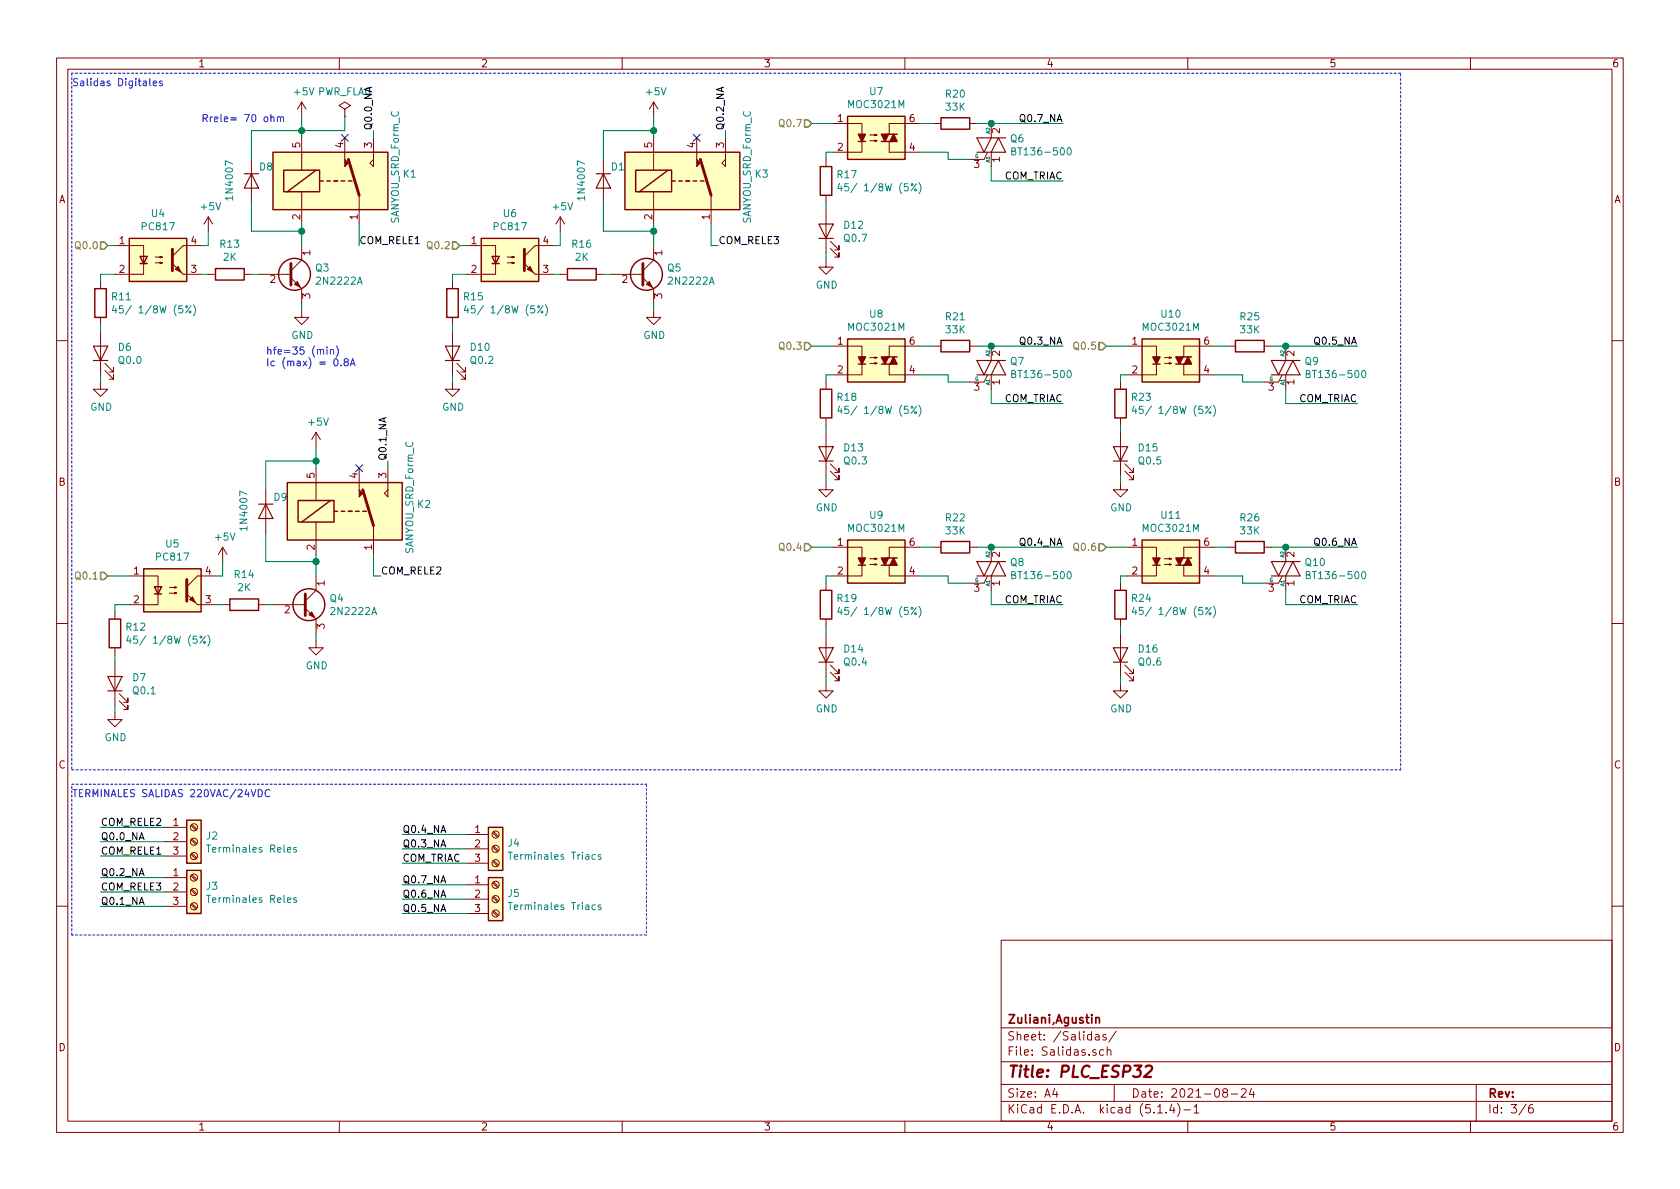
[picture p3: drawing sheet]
<svg xmlns="http://www.w3.org/2000/svg" width="297mm" height="210mm" viewBox="0 0 297 210" stroke-linecap="round" stroke-linejoin="round" font-family="sans-serif">
<g fill="none" stroke="#840000" stroke-width=".18">
<path d="M10 10.3h277v189.9h-277zM12 12.2h273v186.1h-273zM53.3 18l-.7 1.3M53.3 18v2.6M53.3 18l.8 1.3M60 10.3v1.9M61 19.3l1-.6-1-.7-1.1 .7 1.1 .6v1.3M110 10.3v1.9M115.6 18l-.8 1.3M115.6 18v2.6M115.6 18l.7 1.3M160 10.3v1.9"/>
<path d="M210 10.3v1.9M260 10.3v1.9M36.8 38.3l-.7 1.3M36.8 38.3v2.6M36.8 38.3l.8 1.3M44.4 28.2v7.6M53.3 24.4v5.7M53.3 33.9v5.7M61 20.6h.1M61 24.4v3.8M63.5 34.5v5.1M66 28.2v1.3l-.6-.7z"/>
<path d="M66 24.4v3.8M99.1 38.3l-.8 1.3M99.1 38.3v2.6M99.1 38.3l.7 1.3M106.7 28.2v7.6M115.6 24.4v5.7M115.6 33.9v5.7M123.2 24.4v3.8M125.7 34.5v5.1M128.3 28.2v1.3l-.7-.7zM128.3 24.4v3.8M146 28.2v1.3"/>
<path d="M146 34.5v1.3M146 37.1v7.6M147.3 21.8h5.1v1.9M152.4 25v1.9h-5.1M153.8 24.9h1.3l-.4 .1v-.2l.4 .1M153.8 23.9h1.3l-.4 .1v-.3l.4 .2M157.2 25v1.9h5.4M162.6 21.8h-5.4v1.9M165.1 21.8h1.3M171.4 21.8h1.3M174.6 26.9l-.6 1.3h-2.6M175.3 21.8v2.6"/>
<path d="M175.3 26.9v2.6M17.8 49.8v1.2M17.8 56.1v1.3M17.8 58.7v7.6M20.3 43.4h5.1v5.1h-5.1M27.4 46.5h1.3l-.4 .1v-.3l.4 .2M27.4 45.5h1.3l-.4 .1v-.3l.4 .2M32.4 48.5h3.2M35.6 43.4h-3.2l-1.9 1.9M36.8 48.5h1.3M43.2 48.5h1.2M45.7 48.5h5.7"/>
<path d="M51.4 49.1l1.9 1.9v2.6M53.3 54.9v1.2h1.3l-1.3 1.3-1.2-1.3h1.2M53.3 43.4v2.6l-1.9 1.9M80 49.8v1.2M80 56.1v1.3M80 58.7v7.6M82.5 43.4h5.1v5.1h-5.1M89.7 46.5h1.2l-.3 .1v-.3l.3 .2M89.7 45.5h1.2l-.3 .1v-.3l.3 .2M94.6 48.5h3.2M97.8 43.4h-3.2l-1.9 1.9M99.1 48.5h1.2"/>
<path d="M105.4 48.5h1.3M107.9 48.5h5.8M113.7 49.1l1.9 1.9v2.6M115.6 54.9v1.2h1.2l-1.2 1.3-1.3-1.3h1.3M115.6 43.4v2.6l-1.9 1.9M146 46v1.2h1.3l-1.3 1.3-1.2-1.3h1.2M146.8 43.9l1.5 1.6v-.8v.8h-.7M146.8 42.7l1.5 1.5v-.8v.8h-.7M10 60.2h2M17.8 67.6v1.2h1.2l-1.2 1.3-1.3-1.3h1.3M18.5 65.5l1.6 1.6v-.8v.8h-.8M18.5 64.3l1.6 1.5v-.8v.8h-.8"/>
<path d="M55.9 76.4l-.8 1.3M55.9 76.4v2.6M55.9 76.4l.7 1.3M80 67.6v1.2h1.3l-1.3 1.3-1.3-1.3h1.3M80.8 65.5l1.5 1.6v-.8v.8h-.8M80.8 64.3l1.5 1.5v-.8v.8h-.8M146 67.6v1.2M146 73.9v1.3M146 76.4v7.7M147.3 61.2h5.1v1.9M152.4 64.4v1.9h-5.1M153.8 64.3h1.3l-.4 .1v-.3l.4 .2"/>
<path d="M153.8 63.2h1.3l-.4 .2v-.3l.4 .1M157.2 64.4v1.9h5.4M162.6 61.2h-5.4v1.9M165.1 61.2h1.3M171.4 61.2h1.3M174.6 66.3l-.6 1.3h-2.6M175.3 61.2v2.5M175.3 66.3v2.5M198.1 67.6v1.2M198.1 73.9v1.3M198.1 76.4v7.7M199.4 61.2h5.1v1.9"/>
<path d="M204.5 64.4v1.9h-5.1M205.9 64.3h1.2l-.3 .1v-.3l.3 .2M205.9 63.2h1.2l-.3 .2v-.3l.3 .1M209.3 64.4v1.9h5.3M214.6 61.2h-5.3v1.9M217.2 61.2h1.2M223.5 61.2h1.3M226.7 66.3l-.6 1.3h-2.6M227.3 61.2v2.5M227.3 66.3v2.5M285 60.2h2M39.4 96.8l-.8 1.2"/>
<path d="M39.4 96.8v2.5M39.4 96.8l.7 1.2M47 86.6v7.6M55.9 82.8v5.7M55.9 92.3v5.7M63.5 82.8v3.8M66 93v5M68.6 86.6v1.3l-.7-.7zM68.6 82.8v3.8M146 85.3v1.3h1.3l-1.3 1.3-1.2-1.3h1.2M146.8 83.3l1.5 1.5v-.7v.7h-.7M146.8 82l1.5 1.6v-.8v.8h-.7"/>
<path d="M147.3 96.8h5.1v1.9M152.4 99.9v1.9h-5.1M153.8 99.8h1.3l-.4 .1v-.2l.4 .1M153.8 98.8h1.3l-.4 .1v-.2l.4 .1M157.2 99.9v1.9h5.4M162.6 96.8h-5.4v1.9M165.1 96.8h1.3M171.4 96.8h1.3M175.3 96.8v2.5M198.1 85.3v1.3h1.3l-1.3 1.3-1.3-1.3h1.3M198.9 83.3l1.5 1.5v-.7v.7h-.8M198.9 82l1.5 1.6v-.8v.8h-.8"/>
<path d="M199.4 96.8h5.1v1.9M204.5 99.9v1.9h-5.1M205.9 99.8h1.2l-.3 .1v-.2l.3 .1M205.9 98.8h1.2l-.3 .1v-.2l.3 .1M209.3 99.9v1.9h5.3M214.6 96.8h-5.3v1.9M217.2 96.8h1.2M223.5 96.8h1.3M227.3 96.8v2.5M10 110.3h2M20.3 108.2v1.3M20.3 114.5v1.3"/>
<path d="M20.3 117.1v7.6M22.9 101.8h5v5.1h-5M30 104.9h1.2l-.3 .1v-.2l.3 .1M30 103.9h1.2l-.3 .1v-.2l.3 .1M34.9 106.9h3.2M38.1 101.8h-3.2l-1.9 2M39.4 106.9h1.2M45.7 106.9h1.3M48.3 106.9h5.7M54 107.6l1.9 1.9v2.5M55.9 113.3v1.2h1.2l-1.2 1.3-1.3-1.3h1.3M55.9 101.8v2.6l-1.9 1.9"/>
<path d="M146 103.1v1.3M146 109.5v1.2M146 112v7.6M146.8 118.9l1.5 1.5v-.8v.8h-.7M146.8 117.6l1.5 1.5v-.7v.7h-.7M174.6 101.8l-.6 1.3h-2.6M175.3 101.8v2.6M198.1 103.1v1.3M198.1 109.5v1.2M198.1 112v7.6M198.9 118.9l1.5 1.5v-.8v.8h-.8M198.9 117.6l1.5 1.5v-.7v.7h-.8"/>
<path d="M226.7 101.8l-.6 1.3h-2.6M227.3 101.8v2.6M285 110.3h2M20.3 126v1.2h1.3l-1.3 1.3-1.3-1.3h1.3M21.1 123.9l1.5 1.6v-.8v.8h-.8M21.1 122.7l1.5 1.5v-.8v.8h-.8M146 120.9v1.3h1.3l-1.3 1.2-1.2-1.2h1.2M198.1 120.9v1.3h1.3l-1.3 1.2-1.3-1.2h1.3M29.2 146.3h3.8M29.2 148.8h3.8M29.2 151.4h3.8M29.2 155.2h3.8"/>
<path d="M29.2 157.7h3.8M33.8 151l.8 .9M33.8 148.5l.8 .8M33.8 146l.8 .8M33.8 159.9l.8 .9M33.8 157.4l.8 .8M33.8 154.9l.8 .8M33.9 150.9l.9 .8M33.9 148.3l.9 .9M33.9 145.8l.9 .8M33.9 159.8l.9 .8M33.9 157.2l.9 .9"/>
<path d="M33.9 154.7l.9 .8M82.5 147.6h3.9M82.5 150.1h3.9M82.5 152.6h3.9M82.5 156.5h3.9M82.5 159h3.9M87.1 152.3l.9 .9M87.1 149.8l.9 .8M87.1 147.2l.9 .9M87.1 158.7l.9 .8M87.1 156.1l.9 .9M87.3 152.1l.8 .9"/>
<path d="M87.3 149.6l.8 .8M87.3 147.1l.8 .8M87.3 158.5l.8 .8M87.3 156l.8 .8M10 160.2h2M29.2 160.3h3.8M82.5 161.5h3.9M87.1 161.2l.9 .8M87.3 161l.8 .9M177 166.3h108v32h-108zM285 160.2h2M60 198.3v1.9"/>
<path d="M110 198.3v1.9M160 198.3v1.9M177 194.8h108M177 191.8h108M177 187.8h108M177 181.8h108M186.5 192.5l-.4 1h1M186.8 193v1M193.7 183h.6v.9M193.8 185.7a.37 .37 0 0 0-.6 .1l.1 .2 .5 .2v.1l-.2 .3-.4-.1M194.3 183.3l-.5 .1a.29 .29 0 0 0-.2 .2 .29 .29 0 0 0 .2 .3l.5-.1M195.1 185.7l-.4-.1-.3 .3 .1 .6 .2 .1 .4-.1"/>
<path d="M195.6 183a.37 .37 0 0 0-.6 .1v.3l.6 .1v.1l-.2 .3-.4-.1M195.8 185.7a.37 .37 0 0 1 .6 .1v.8M195.8 185.1v1.5M197 191.8v3M197.3 182.3l-1.2 2M204.7 196.8h.8M206.2 196.7v.1M207.2 195.2l-.4 1.1h.9M207.5 195.8v1M208.2 195.1a1.71 1.71 0 0 1 0 2.3M209.3 196.3h1.2M210 198.3v1.9"/>
<path d="M211.1 195.8l.4-.5v1.5M211.1 196.8h.9M216.5 193.2l-.3-.3 .1-.2a.48 .48 0 0 1 .6-.1l.1 .2-.1 .3-.6 .1a.48 .48 0 0 0 0 .7l.2 .1 .5-.1v-.4l-.2-.3M217.7 193.5h1.1M219.5 192.7l.2-.2h.3l.3 .2v.3v.2l-.9 .8h.9M221.3 192.5l-.4 1h.9M221.6 193v1M260 198.3v1.9M261 191.8v6.5M269.8 195.2l-1.2 2M271 195.3a.62 .62 0 0 0-.7 .7v.7l.3 .1 .4-.1 .1-.5-.1-.2-.4-.1-.3 .3"/>
<circle cx="34.3" cy="155.2" r=".63"/>
<circle cx="34.3" cy="151.4" r=".63"/>
<circle cx="34.3" cy="148.8" r=".63"/>
<circle cx="34.3" cy="146.3" r=".63"/>
<circle cx="34.3" cy="157.7" r=".63"/>
<circle cx="87.6" cy="150.1" r=".63"/>
<circle cx="87.6" cy="147.6" r=".63"/>
<circle cx="87.6" cy="156.5" r=".63"/>
<circle cx="87.6" cy="152.6" r=".63"/>
<circle cx="87.6" cy="159" r=".63"/>
<circle cx="34.3" cy="160.3" r=".63"/>
<circle cx="87.6" cy="161.5" r=".63"/>
</g>
<path d="M202.6 188.6l.3-.2h.5a.46 .46 0 0 1 .3 .6l-.2 .3-1.2 1.1h1.2" fill="none" stroke="#840000" stroke-width=".41"/>
<path d="M193.8 179.9v1M193.8 180.1l.2-.2 .3 .1 .1 .9" fill="none" stroke="#840000" stroke-width=".3"/>
<g fill="none" stroke="#840000" stroke-width=".2">
<path d="M43.2 30.7h2.5M44.4 30.7l1.3 2.6h-2.5zM105.4 30.7h2.5M106.7 30.7l1.2 2.6h-2.5zM144.8 39.6h2.5l-1.3 2.6zM172.7 26.9h5.1l-1.3-2.5-1.2 2.5M175.3 24.4l-1.3 2.5-1.3-2.5h5.1M144.8 42.2h2.5M16.5 61.2h2.5l-1.2 2.5zM16.5 63.7h2.5M78.7 61.2h2.6l-1.3 2.5zM78.7 63.7h2.6"/>
<path d="M144.8 79h2.5l-1.3 2.5zM172.7 66.3h5.1l-1.3-2.6-1.2 2.6M175.3 63.7l-1.3 2.6-1.3-2.6h5.1M196.8 79h2.6l-1.3 2.5zM224.8 66.3h5.1l-1.3-2.6-1.3 2.6M227.3 63.7l-1.2 2.6-1.3-2.6h5.1M45.7 89.1h2.6M47 89.1l1.3 2.6h-2.6zM144.8 81.5h2.5M175.3 99.3l-1.3 2.5-1.3-2.5h5.1M196.8 81.5h2.6M227.3 99.3l-1.2 2.5-1.3-2.5h5.1"/>
<path d="M19 119.6h2.6l-1.3 2.6zM144.8 114.5h2.5l-1.3 2.6zM144.8 117.1h2.5M172.7 101.8h5.1l-1.3-2.5-1.2 2.5M196.8 114.5h2.6l-1.3 2.6zM196.8 117.1h2.6M224.8 101.8h5.1l-1.3-2.5-1.3 2.5M19 122.2h2.6"/>
</g>
<g fill="none" stroke="#008484" stroke-width=".18">
<path d="M148.4 32.4l-.3 .9h.8M148.7 32.9v.9M161.7 33.4h.3v.3h-.3zM162.1 32.5l-1 1.3M162.5 32.3a1.4 1.4 0 0 1 0 1.9M178.9 26.7h.5l.2-.2-.1-.2-.6-.2v1.3h.5l.2-.1v-.3l-.3-.3M188.8 26.3l.2-.2a.67 .67 0 0 1 .4 .7 .67 .67 0 0 1-.4 .6l-.3-.5zM20.2 54l-.3 .9h.8M20.5 54.5v.8M33.5 55h.2v.3h-.2zM33.8 54.1l-1 1.2M34.2 53.9a1.4 1.4 0 0 1 0 1.9"/>
<path d="M82.4 54l-.3 .9h.8M82.7 54.5v.8M95.7 55h.2v.3h-.2zM96 54.1l-1 1.2M96.4 53.9a1.4 1.4 0 0 1 0 1.9M148.4 71.8l-.3 .9h.8M148.7 72.3v.8M161.7 72.8h.3v.3h-.3zM162.1 71.9l-1 1.2M162.5 71.7a1.4 1.4 0 0 1 0 1.9M178.9 66.1h.5l.2-.2-.1-.3-.6-.1v1.3h.5l.2-.2v-.3l-.3-.2M188.8 65.6l.2-.1a.67 .67 0 0 1 .4 .6 .67 .67 0 0 1-.4 .7l-.3-.5z"/>
<path d="M200.5 71.8l-.3 .9h.8M200.8 72.3v.8M213.8 72.8h.2v.3h-.2zM214.1 71.9l-.9 1.2M214.5 71.7a1.4 1.4 0 0 1 0 1.9M231 66.1h.5l.1-.2-.1-.3-.5-.1v1.3h.4l.2-.2 .1-.3-.3-.2M240.9 65.6l.1-.1a.67 .67 0 0 1 .5 .6 .67 .67 0 0 1-.5 .7l-.3-.5zM22.7 112.4l-.3 .9h.8M23 112.9v.9M36 113.5h.2v.2h-.2zM36.3 112.5l-.9 1.3M36.7 112.3a1.4 1.4 0 0 1 0 1.9"/>
<path d="M148.4 107.4l-.3 .8h.8M148.7 107.8v.9M161.7 108.4h.3v.2h-.3zM162.1 107.4l-1 1.3M162.5 107.2a1.4 1.4 0 0 1 0 2M178.9 101.7l.5-.1 .2-.2-.1-.2-.6-.1v1.2h.5l.2-.1v-.3l-.3-.2M188.8 101.2l.2-.1a.67 .67 0 0 1 .4 .6 .67 .67 0 0 1-.4 .6l-.3-.5zM200.5 107.4l-.3 .8h.8M200.8 107.8v.9M213.8 108.4h.2v.2h-.2zM214.1 107.4l-.9 1.3M214.5 107.2a1.4 1.4 0 0 1 0 2"/>
<path d="M231 101.7l.5-.1 .1-.2-.1-.2-.5-.1v1.2h.4l.2-.1 .1-.3-.3-.2M240.9 101.2l.1-.1a.67 .67 0 0 1 .5 .6 .67 .67 0 0 1-.5 .6l-.3-.5zM36.5 149.4h.7M36.5 158.3h.7M52.4 149.9h-.3l-.2 .1 .1 .2 .4 .1v.3h-.5M52.4 158.8l-.3-.1-.2 .2 .1 .2 .4 .1v.3h-.5M89.8 150.7h.8M89.8 159.6h.8M105.3 151.2l-.4-.1-.2 .3 .1 .5h.5M106.2 151.2l-.3-.1-.1 .2v.2l.4 .1v.3h-.4M105.3 160.1l-.4-.1-.2 .2 .1 .6h.5M106.2 160.1l-.3-.1-.1 .2v.2l.4 .1v.3h-.4"/>
</g>
<g fill="#ffffc2" stroke="#ffffc2" stroke-width=".18">
<path d="M149.9 20.6h10.1v7.6h-10.1z"/>
<path d="M149.9 59.9h10.1v7.7h-10.1z"/>
<path d="M201.9 59.9h10.2v7.7h-10.2z"/>
<path d="M201.9 95.5h10.2v7.6h-10.2z"/>
<path d="M22.9 42.2h10.1v7.6h-10.1z"/>
<path d="M85.1 42.2h10.1v7.6h-10.1z"/>
<path d="M110.5 26.9h20.3v10.2h-20.3z"/>
<path d="M86.4 146.3h2.5v7.6h-2.5z"/>
<path d="M149.9 95.5h10.1v7.6h-10.1z"/>
<path d="M86.4 155.2h2.5v7.6h-2.5z"/>
<path d="M48.3 26.9h20.3v10.2h-20.3z"/>
<path d="M33 145h2.6v7.6h-2.6z"/>
<path d="M33 153.9h2.6v7.6h-2.6z"/>
<path d="M25.4 100.6h10.2v7.6h-10.2z"/>
<path d="M50.8 85.3h20.3v10.2h-20.3z"/>
</g>
<g fill="none" stroke="#840000" stroke-width=".25">
<path d="M48.3 26.9h20.3v10.2h-20.3zM50.2 30.1h6.3v3.8h-6.3zM55.9 30.1l-5.1 3.8M56.5 32h.6M57.8 32h.6M59.1 32h.6M60.3 32h.7M61.6 32h.6M110.5 26.9h20.3v10.2h-20.3zM112.4 30.1h6.3v3.8h-6.3zM118.1 30.1l-5.1 3.8M118.7 32h.7"/>
<path d="M120 32h.6M121.3 32h.6M122.6 32h.6M123.8 32h.7M145 29.5h2.1v5h-2.1zM149.9 20.6h10.1v7.6h-10.1zM151.8 25h1.2M155.8 25h1.8M156.8 23.7h1.8M166.4 20.8h5v2.1h-5zM16.8 51h2v5.1h-2zM22.9 42.2h10.1v7.6h-10.1z"/>
<path d="M24.8 45.3h1.2l-.6 1.3zM24.8 46.6h1.2M38.1 47.5h5.1v2h-5.1zM79 51h2v5.1h-2zM85.1 42.2h10.1v7.6h-10.1zM87 45.3h1.3l-.7 1.3zM87 46.6h1.3M100.3 47.5h5.1v2h-5.1zM149.9 59.9h10.1v7.7h-10.1zM201.9 59.9h10.2v7.7h-10.2zM145 68.8h2.1v5.1h-2.1zM151.8 64.4h1.2"/>
<path d="M155.8 64.4h1.8M156.8 63.1h1.8M166.4 60.2h5v2h-5zM197.1 68.8h2v5.1h-2zM203.8 64.4h1.3M207.9 64.4h1.8M208.9 63.1h1.8M218.4 60.2h5.1v2h-5.1zM50.8 85.3h20.3v10.2h-20.3zM52.7 88.5h6.4v3.8h-6.4zM58.4 88.5l-5.1 3.8M59.1 90.4h.6"/>
<path d="M60.3 90.4h.7M61.6 90.4h.6M62.9 90.4h.6M64.1 90.4h.7M149.9 95.5h10.1v7.6h-10.1zM151.8 99.9h1.2M155.8 99.9h1.8M156.8 98.7h1.8M166.4 95.8h5v2h-5zM201.9 95.5h10.2v7.6h-10.2zM203.8 99.9h1.3M207.9 99.9h1.8"/>
<path d="M208.9 98.7h1.8M218.4 95.8h5.1v2h-5.1zM19.3 109.5h2v5h-2zM25.4 100.6h10.2v7.6h-10.2zM27.3 103.8h1.3l-.7 1.2zM27.3 105h1.3M40.6 105.9h5.1v2h-5.1zM145 104.4h2.1v5.1h-2.1zM197.1 104.4h2v5.1h-2zM33 145h2.6v7.6h-2.6zM33 153.9h2.6v7.6h-2.6zM86.4 146.3h2.5v7.6h-2.5z"/>
<path d="M86.4 155.2h2.5v7.6h-2.5z"/>
<circle cx="52.1" cy="48.5" r="2.82"/>
<circle cx="114.3" cy="48.5" r="2.82"/>
<circle cx="54.6" cy="106.9" r="2.82"/>
</g>
<g fill="#840000" stroke="#840000" stroke-width=".25">
<path d="M151.8 23.7h1.2l-.6 1.3z"/>
<path d="M155.8 23.7h1.3l-.6 1.3z"/>
<path d="M158 23.7l.6 1.3h-1.2z"/>
<path d="M151.8 63.1h1.2l-.6 1.3z"/>
<path d="M155.8 63.1h1.3l-.6 1.3z"/>
<path d="M158 63.1l.6 1.3h-1.2z"/>
<path d="M203.8 63.1h1.3l-.6 1.3z"/>
<path d="M207.9 63.1h1.3l-.7 1.3z"/>
<path d="M210.1 63.1l.6 1.3h-1.3z"/>
<path d="M203.8 98.7h1.3l-.6 1.2z"/>
<path d="M207.9 98.7h1.3l-.7 1.2z"/>
<path d="M210.1 98.7l.6 1.2h-1.3z"/>
<path d="M151.8 98.7h1.2l-.6 1.2z"/>
<path d="M155.8 98.7h1.3l-.6 1.2z"/>
<path d="M158 98.7l.6 1.2h-1.2z"/>
</g>
<g fill="#840000" stroke="#840000" stroke-width=".18">
<path d="M30.5 46.6l1.9 1.9z"/>
<path d="M31 47.6l.5-.5 .5 1z"/>
<path d="M114.3 50.3l.5-.5 .5 1z"/>
<path d="M92.7 46.6l1.9 1.9z"/>
<path d="M93.7 47.1l.5 1-1-.5z"/>
<path d="M123.2 28.2l.6 .6-.6 .7z"/>
<path d="M61 28.2l.6 .6-.6 .7z"/>
<path d="M52.1 50.3l.5-.5 .5 1z"/>
<path d="M54.6 108.7l.5-.5 .5 1z"/>
<path d="M33 105l1.9 1.9z"/>
<path d="M34 105.5l.5 1-1-.5z"/>
<path d="M63.5 86.6l.6 .6-.6 .7z"/>
</g>
<path d="M61.6 28.2l1.9 6.3M123.8 28.2l1.9 6.3M30.5 44.1v3.8M51.4 46.6v3.8M92.7 44.1v3.8M113.7 46.6v3.8M64.1 86.6l1.9 6.4M33 102.5v3.8M54 105v3.8" fill="none" stroke="#840000" stroke-width=".51"/>
<path d="M12.7 12.9v123.2M247.6 12.9h-234.9M12.7 138.7h101.6M12.7 136.1h234.9M114.3 138.7v26.6M247.6 136.1v-123.2M12.7 165.3v-26.6M114.3 165.3h-101.6" fill="none" stroke="#0000c2" stroke-width=".18" stroke-dasharray=".4 .4"/>
<g fill="none" stroke="#008400" stroke-width=".18">
<path d="M44.4 35.8v5.1h8.9M53.3 20.6v3.8M53.3 39.6v3.8M61 20.6v2.5h-16.6v5.1M63.5 39.6v3.8M66 23.1v1.3M106.7 35.8v5.1h8.9M115.6 23.1h-8.9v5.1M115.6 20.6v3.8M115.6 39.6v3.8M125.7 39.6v3.8h1.3M128.3 23.1v1.3"/>
<path d="M143.5 21.8h3.8M146 35.8v1.3M147.3 26.9h-1.3v1.3M162.6 26.9h5v1.3h3.8M162.6 21.8h2.5M172.7 21.8h15.3M175.3 29.5v2.5h12.7M17.8 57.4v1.3M19 43.4h1.3M20.3 48.5h-2.5v1.3M35.6 48.5h1.2M36.8 40.9v2.5h-1.2"/>
<path d="M44.4 48.5h1.3M53.3 53.6v1.3M80 57.4v1.3M81.3 43.4h1.2M82.5 48.5h-2.5v1.3M97.8 48.5h1.3M99.1 40.9v2.5h-1.3M106.7 48.5h1.2M115.6 53.6v1.3M146 44.7v1.3M17.8 66.3v1.3M55.9 79v3.8"/>
<path d="M80 66.3v1.3M143.5 61.2h3.8M146 75.2v1.2M147.3 66.3h-1.3v1.3M162.6 66.3h5v1.3h3.8M162.6 61.2h2.5M172.7 61.2h15.3M175.3 68.8v2.6h12.7M195.6 61.2h3.8M198.1 75.2v1.2M199.4 66.3h-1.3v1.3M214.6 66.3h5.1v1.3h3.8"/>
<path d="M214.6 61.2h2.6M224.8 61.2h15.2M227.3 68.8v2.6h12.7M39.4 99.3v2.5h-1.3M47 94.2v5.1h8.9M55.9 81.5h-8.9v5.1M55.9 98v3.8M66 98v3.8h1.3M68.6 81.5v1.3M143.5 96.8h3.8M146 84.1v1.2M162.6 96.8h2.5"/>
<path d="M172.7 96.8h15.3M195.6 96.8h3.8M198.1 84.1v1.2M214.6 96.8h2.6M224.8 96.8h15.2M19 101.8h3.9M20.3 115.8v1.3M22.9 106.9h-2.6v1.3M38.1 106.9h1.3M47 106.9h1.3M55.9 112v1.3M146 110.7v1.3"/>
<path d="M146 119.6v1.3M147.3 101.8h-1.3v1.3M162.6 101.8h5v1.3h3.8M175.3 104.4v2.5h12.7M198.1 110.7v1.3M198.1 119.6v1.3M199.4 101.8h-1.3v1.3M214.6 101.8h5.1v1.3h3.8M227.3 104.4v2.5h12.7M20.3 124.7v1.3M17.8 151.4h11.4M17.8 148.8h11.4"/>
<path d="M17.8 146.3h11.4M17.8 157.7h11.4M17.8 155.2h11.4M71.1 152.6h11.4M71.1 150.1h11.4M71.1 147.6h11.4M71.1 159h11.4M71.1 156.5h11.4M17.8 160.3h11.4M71.1 161.5h11.4"/>
</g>
<path d="M142.2 21.2h.7l.6 .6-.6 .7h-.7zM17.8 42.8h.6l.6 .6-.6 .7h-.6zM80 42.8h.6l.7 .6-.7 .7h-.6zM142.2 60.6h.7l.6 .6-.6 .6h-.7zM194.3 60.6h.6l.7 .6-.7 .6h-.6zM142.2 96.1h.7l.6 .7-.6 .6h-.7zM194.3 96.1h.6l.7 .7-.7 .6h-.6zM17.8 101.2h.6l.6 .6-.6 .7h-.6z" fill="none" stroke="#848400" stroke-width=".25"/>
<g fill="none" stroke="#0000c2" stroke-width=".18">
<path d="M26.5 13.9v1.1l.2 .2M27.1 14.7l.6-.1-.1-.2-.3-.1-.2 .2 .1 .6h.4M28.7 14.4l-.3-.1-.2 .2v.2l.5 .1v.3h-.5M47.9 20.8l.2-.1h.3v.8M47.9 20.2v1.3M49 20.8l.2-.1h.3l.1 .8M49 20.7v.8M49.6 20.8l.2-.1h.3v.8M57.8 61.4v.1M57.8 61.8v.8M58.4 61.9l.2-.1h.3l.1 .8M58.4 61.8v.8"/>
<path d="M59.2 63.5l.1-.1a.67 .67 0 0 1 .5 .7 .67 .67 0 0 1-.5 .6l-.2-.2-.1-.3zM59.5 61.2a1.47 1.47 0 0 1 0 1.9M60.3 64.6v.1M61.1 64l-.3-.3 .2-.2 .3-.1 .2 .1v.3l-.5 .2-.2 .2v.3l.3 .2 .3-.1 .2-.1-.1-.4-.2-.1M61.9 64.7l.5-1.3 .4 1.3M62.1 64.3h.6M45.7 139.6a.64 .64 0 0 1 .7 .7 .64 .64 0 0 1-.7 .6zM47.7 139.7a.6 .6 0 0 0-.9 .5 .6 .6 0 0 0 .6 .7l.3-.1"/>
</g>
<g fill="#008400" stroke="#008400" stroke-width=".25">
<circle cx="55.9" cy="81.5" r=".51"/>
<circle cx="55.9" cy="99.3" r=".51"/>
<circle cx="227.3" cy="61.2" r=".51"/>
<circle cx="175.3" cy="21.8" r=".51"/>
<circle cx="175.3" cy="61.2" r=".51"/>
<circle cx="115.6" cy="40.9" r=".51"/>
<circle cx="53.3" cy="40.9" r=".51"/>
<circle cx="227.3" cy="96.8" r=".51"/>
<circle cx="53.3" cy="23.1" r=".51"/>
<circle cx="115.6" cy="23.1" r=".51"/>
<circle cx="175.3" cy="96.8" r=".51"/>
</g>
<path d="M60.4 23.8l1.2 1.2M61.6 23.8l-1.2 1.2M122.6 23.8l1.2 1.2M123.8 23.8l-1.2 1.2M62.9 82.2l1.2 1.2M64.1 82.2l-1.2 1.2" fill="none" stroke="#000084" stroke-width=".18"/>
<text font-size="2.8" fill="#840000" x="178" y="190.5">Title: PLC_ESP32</text>
<g font-size="2.1" fill="#840000">
<text x="178" y="184">Sheet: /Salidas/</text>
<text x="178" y="181">Zuliani,Agustin</text>
<text x="178" y="186.7">File: Salidas.sch</text>
<text x="178" y="196.9">KiCad E.D.A. kicad (5.1.4)-1</text>
<text x="178" y="194.1">Size: A4</text>
<text x="200" y="194.1">Date: 2021-08-24</text>
<text x="263" y="194.1">Rev:</text>
<text x="263" y="196.9">Id: 3/6</text>
</g>
<g font-size="1.8" fill="#840000">
<text x="35" y="11.9">1</text>
<text x="85" y="11.9">2</text>
<text x="135" y="11.9">3</text>
<text x="185" y="11.9">4</text>
<text x="235" y="11.9">5</text>
<text x="285" y="11.9">6</text>
<text x="148.1" y="21.6">1</text>
<text x="160.8" y="21.6">6</text>
<text x="176.8" y="23.6" transform="rotate(-90 176.8 23.6)">2</text>
<text x="53.1" y="26.1" transform="rotate(-90 53.1 26.1)">5</text>
<text x="60.7" y="26.1" transform="rotate(-90 60.7 26.1)">4</text>
<text x="65.8" y="26.1" transform="rotate(-90 65.8 26.1)">3</text>
<text x="115.3" y="26.1" transform="rotate(-90 115.3 26.1)">5</text>
<text x="122.9" y="26.1" transform="rotate(-90 122.9 26.1)">4</text>
<text x="128" y="26.1" transform="rotate(-90 128 26.1)">3</text>
<text x="148.1" y="26.7">2</text>
<text x="160.8" y="26.7">4</text>
<text x="172.2" y="29.7">3</text>
<text x="176.8" y="28.7" transform="rotate(-90 176.8 28.7)">1</text>
<text x="10.4" y="35.9">A</text>
<text x="285.4" y="35.9">A</text>
<text x="53.1" y="38.8" transform="rotate(-90 53.1 38.8)">2</text>
<text x="63.2" y="38.8" transform="rotate(-90 63.2 38.8)">1</text>
<text x="115.3" y="38.8" transform="rotate(-90 115.3 38.8)">2</text>
<text x="125.5" y="38.8" transform="rotate(-90 125.5 38.8)">1</text>
<text x="21.1" y="43.2">1</text>
<text x="33.8" y="43.2">4</text>
<text x="54.9" y="45.2" transform="rotate(-90 54.9 45.2)">1</text>
<text x="83.3" y="43.2">1</text>
<text x="96" y="43.2">4</text>
<text x="117.1" y="45.2" transform="rotate(-90 117.1 45.2)">1</text>
<text x="21.1" y="48.3">2</text>
<text x="33.8" y="48.3">3</text>
<text x="47.8" y="50">2</text>
<text x="54.9" y="52.8" transform="rotate(-90 54.9 52.8)">3</text>
<text x="83.3" y="48.3">2</text>
<text x="96" y="48.3">3</text>
<text x="110" y="50">2</text>
<text x="117.1" y="52.8" transform="rotate(-90 117.1 52.8)">3</text>
<text x="148.1" y="61">1</text>
<text x="160.8" y="61">6</text>
<text x="176.8" y="63" transform="rotate(-90 176.8 63)">2</text>
<text x="200.2" y="61">1</text>
<text x="212.9" y="61">6</text>
<text x="228.9" y="63" transform="rotate(-90 228.9 63)">2</text>
<text x="148.1" y="66">2</text>
<text x="160.8" y="66">4</text>
<text x="172.2" y="69.1">3</text>
<text x="176.8" y="68" transform="rotate(-90 176.8 68)">1</text>
<text x="200.2" y="66">2</text>
<text x="212.9" y="66">4</text>
<text x="224.3" y="69.1">3</text>
<text x="228.9" y="68" transform="rotate(-90 228.9 68)">1</text>
<text x="10.4" y="85.9">B</text>
<text x="55.6" y="84.6" transform="rotate(-90 55.6 84.6)">5</text>
<text x="63.2" y="84.6" transform="rotate(-90 63.2 84.6)">4</text>
<text x="68.3" y="84.6" transform="rotate(-90 68.3 84.6)">3</text>
<text x="285.4" y="85.9">B</text>
<text x="23.6" y="101.6">1</text>
<text x="36.3" y="101.6">4</text>
<text x="55.6" y="97.3" transform="rotate(-90 55.6 97.3)">2</text>
<text x="65.8" y="97.3" transform="rotate(-90 65.8 97.3)">1</text>
<text x="148.1" y="96.5">1</text>
<text x="148.1" y="101.6">2</text>
<text x="160.8" y="101.6">4</text>
<text x="160.8" y="96.5">6</text>
<text x="176.8" y="98.5" transform="rotate(-90 176.8 98.5)">2</text>
<text x="200.2" y="96.5">1</text>
<text x="200.2" y="101.6">2</text>
<text x="212.9" y="101.6">4</text>
<text x="212.9" y="96.5">6</text>
<text x="228.9" y="98.5" transform="rotate(-90 228.9 98.5)">2</text>
<text x="23.6" y="106.7">2</text>
<text x="36.3" y="106.7">3</text>
<text x="57.4" y="103.6" transform="rotate(-90 57.4 103.6)">1</text>
<text x="172.2" y="104.6">3</text>
<text x="176.8" y="103.6" transform="rotate(-90 176.8 103.6)">1</text>
<text x="224.3" y="104.6">3</text>
<text x="228.9" y="103.6" transform="rotate(-90 228.9 103.6)">1</text>
<text x="50.3" y="108.5">2</text>
<text x="57.4" y="111.2" transform="rotate(-90 57.4 111.2)">3</text>
<text x="10.4" y="135.9">C</text>
<text x="285.4" y="135.9">C</text>
<text x="30.6" y="146">1</text>
<text x="30.6" y="148.6">2</text>
<text x="84" y="147.3">1</text>
<text x="84" y="149.9">2</text>
<text x="30.6" y="151.1">3</text>
<text x="30.6" y="154.9">1</text>
<text x="84" y="152.4">3</text>
<text x="30.6" y="157.5">2</text>
<text x="30.6" y="160">3</text>
<text x="84" y="156.2">1</text>
<text x="84" y="158.7">2</text>
<text x="84" y="161.3">3</text>
<text x="10.4" y="185.9">D</text>
<text x="285.4" y="185.9">D</text>
<text x="35" y="199.9">1</text>
<text x="85" y="199.9">2</text>
<text x="135" y="199.9">3</text>
<text x="185" y="199.9">4</text>
<text x="235" y="199.9">5</text>
<text x="285" y="199.9">6</text>
</g>
<g font-size="1.8" fill="#0000c2">
<text x="12.7" y="15.2">Salidas Digitales</text>
<text x="35.6" y="21.6">Rrele= 70 ohm</text>
<text x="47" y="62.7">hfe=35 (min)</text>
<text x="47" y="64.8">Ic (max) = 0.8A</text>
<text x="12.7" y="141">TERMINALES SALIDAS 220VAC/24VDC</text>
</g>
<g font-size="1.8" fill="#008484">
<text x="52.1" y="16.9">+5V PWR_FLAG</text>
<text x="114.4" y="16.9">+5V</text>
<text x="153.8" y="16.8">U7</text>
<text x="167.3" y="17.3">R20</text>
<text x="150.2" y="19.1">MOC3021M</text>
<text x="167.3" y="19.6">33K</text>
<text x="178.7" y="25.2">Q6</text>
<text x="179.7" y="27.5">BT136-500</text>
<text x="41.2" y="35" transform="rotate(-90 41.2 35)">1N4007</text>
<text x="45.9" y="30.1">D8</text>
<text x="71.3" y="31.4">K1</text>
<text x="103.4" y="35" transform="rotate(-90 103.4 35)">1N4007</text>
<text x="108.2" y="30.1">D11</text>
<text x="133.6" y="31.4">K3</text>
<text x="148.1" y="31.5">R17</text>
<text x="149.9" y="33.8">45/ 1/8W (5%)</text>
<text x="25.2" y="40.7">PC817</text>
<text x="26.8" y="38.4">U4</text>
<text x="35.6" y="37.2">+5V</text>
<text x="70.5" y="39.5" transform="rotate(-90 70.5 39.5)">SANYOU_SRD_Form_C</text>
<text x="87.5" y="40.7">PC817</text>
<text x="89.1" y="38.4">U6</text>
<text x="97.8" y="37.2">+5V</text>
<text x="132.8" y="39.5" transform="rotate(-90 132.8 39.5)">SANYOU_SRD_Form_C</text>
<text x="149.3" y="40.5">D12</text>
<text x="39" y="43.8">R13</text>
<text x="39.5" y="46.1">2K</text>
<text x="101.2" y="43.8">R16</text>
<text x="101.8" y="46.1">2K</text>
<text x="149.4" y="42.8">Q0.7</text>
<text x="19.8" y="53.1">R11</text>
<text x="55.8" y="48">Q3</text>
<text x="56.2" y="50.3">2N2222A</text>
<text x="82.1" y="53.1">R15</text>
<text x="118.1" y="48">Q5</text>
<text x="118.4" y="50.3">2N2222A</text>
<text x="144.2" y="51">GND</text>
<text x="21.6" y="55.4">45/ 1/8W (5%)</text>
<text x="51.5" y="59.9">GND</text>
<text x="83.8" y="55.4">45/ 1/8W (5%)</text>
<text x="113.7" y="59.9">GND</text>
<text x="150.2" y="58.5">MOC3021M</text>
<text x="153.8" y="56.2">U8</text>
<text x="167.3" y="56.6">R21</text>
<text x="167.3" y="58.9">33K</text>
<text x="202.3" y="58.5">MOC3021M</text>
<text x="205.4" y="56.2">U10</text>
<text x="219.4" y="56.6">R25</text>
<text x="219.4" y="58.9">33K</text>
<text x="21" y="62">D6</text>
<text x="21.1" y="64.4">Q0.0</text>
<text x="83.3" y="62">D10</text>
<text x="83.3" y="64.4">Q0.2</text>
<text x="178.7" y="64.5">Q7</text>
<text x="230.8" y="64.5">Q9</text>
<text x="148.1" y="70.9">R18</text>
<text x="179.7" y="66.8">BT136-500</text>
<text x="200.2" y="70.9">R23</text>
<text x="231.8" y="66.8">BT136-500</text>
<text x="16" y="72.6">GND</text>
<text x="54.7" y="75.3">+5V</text>
<text x="78.2" y="72.6">GND</text>
<text x="149.9" y="73.2">45/ 1/8W (5%)</text>
<text x="202" y="73.2">45/ 1/8W (5%)</text>
<text x="149.3" y="79.8">D13</text>
<text x="149.4" y="82.1">Q0.3</text>
<text x="201.4" y="79.8">D15</text>
<text x="201.4" y="82.1">Q0.5</text>
<text x="48.5" y="88.6">D9</text>
<text x="73.9" y="89.8">K2</text>
<text x="38.2" y="95.6">+5V</text>
<text x="43.7" y="93.5" transform="rotate(-90 43.7 93.5)">1N4007</text>
<text x="144.2" y="90.4">GND</text>
<text x="150.2" y="94.1">MOC3021M</text>
<text x="153.8" y="91.7">U9</text>
<text x="167.3" y="92.2">R22</text>
<text x="167.3" y="94.5">33K</text>
<text x="196.3" y="90.4">GND</text>
<text x="202.3" y="94.1">MOC3021M</text>
<text x="205.4" y="91.7">U11</text>
<text x="219.4" y="92.2">R26</text>
<text x="219.4" y="94.5">33K</text>
<text x="27.8" y="99.1">PC817</text>
<text x="29.4" y="96.8">U5</text>
<text x="73.1" y="97.9" transform="rotate(-90 73.1 97.9)">SANYOU_SRD_Form_C</text>
<text x="178.7" y="100.1">Q8</text>
<text x="230.9" y="100.1">Q10</text>
<text x="41.5" y="102.2">R14</text>
<text x="42.1" y="104.5">2K</text>
<text x="58.4" y="106.4">Q4</text>
<text x="148.1" y="106.4">R19</text>
<text x="179.7" y="102.4">BT136-500</text>
<text x="200.2" y="106.4">R24</text>
<text x="231.8" y="102.4">BT136-500</text>
<text x="22.4" y="111.5">R12</text>
<text x="24.2" y="113.8">45/ 1/8W (5%)</text>
<text x="58.8" y="108.8">2N2222A</text>
<text x="149.9" y="108.8">45/ 1/8W (5%)</text>
<text x="202" y="108.8">45/ 1/8W (5%)</text>
<text x="54.1" y="118.4">GND</text>
<text x="149.3" y="115.4">D14</text>
<text x="149.4" y="117.7">Q0.4</text>
<text x="201.4" y="115.4">D16</text>
<text x="201.4" y="117.7">Q0.6</text>
<text x="23.5" y="120.5">D7</text>
<text x="23.6" y="122.8">Q0.1</text>
<text x="144.2" y="126">GND</text>
<text x="196.3" y="126">GND</text>
<text x="18.5" y="131.1">GND</text>
<text x="36.5" y="148.5">J2</text>
<text x="89.9" y="149.7">J4</text>
<text x="37.3" y="150.8">Terminales Reles</text>
<text x="90.6" y="152">Terminales Triacs</text>
<text x="36.5" y="157.3">J3</text>
<text x="37.3" y="159.7">Terminales Reles</text>
<text x="89.9" y="158.6">J5</text>
<text x="90.6" y="160.9">Terminales Triacs</text>
</g>
<g font-size="1.8">
<text x="65.8" y="23.1" transform="rotate(-90 65.8 23.1)">Q0.0_NA</text>
<text x="128" y="23.1" transform="rotate(-90 128 23.1)">Q0.2_NA</text>
<text x="180.6" y="21.6">Q0.7_NA</text>
<text x="177.4" y="31.7">COM_TRIAC</text>
<text x="63.5" y="43.2">COM_RELE1</text>
<text x="127" y="43.2">COM_RELE3</text>
<text x="180.6" y="61">Q0.3_NA</text>
<text x="232.7" y="61">Q0.5_NA</text>
<text x="177.4" y="71.1">COM_TRIAC</text>
<text x="229.5" y="71.1">COM_TRIAC</text>
<text x="68.3" y="81.5" transform="rotate(-90 68.3 81.5)">Q0.1_NA</text>
<text x="67.3" y="101.6">COM_RELE2</text>
<text x="180.6" y="96.5">Q0.4_NA</text>
<text x="232.7" y="96.5">Q0.6_NA</text>
<text x="177.4" y="106.7">COM_TRIAC</text>
<text x="229.5" y="106.7">COM_TRIAC</text>
<text x="17.8" y="148.6">Q0.0_NA</text>
<text x="17.8" y="146">COM_RELE2</text>
<text x="71.1" y="147.3">Q0.4_NA</text>
<text x="71.1" y="149.9">Q0.3_NA</text>
<text x="17.8" y="151.1">COM_RELE1</text>
<text x="17.8" y="154.9">Q0.2_NA</text>
<text x="71.1" y="152.4">COM_TRIAC</text>
<text x="17.8" y="160">Q0.1_NA</text>
<text x="17.8" y="157.5">COM_RELE3</text>
<text x="71.1" y="156.2">Q0.7_NA</text>
<text x="71.1" y="158.7">Q0.6_NA</text>
<text x="71.1" y="161.3">Q0.5_NA</text>
</g>
<g font-size="1.8" fill="#848400">
<text x="138.2" y="22.5">Q0.7</text>
<text x="13.7" y="44.1">Q0.0</text>
<text x="75.9" y="44.1">Q0.2</text>
<text x="138.2" y="61.8">Q0.3</text>
<text x="190.2" y="61.8">Q0.5</text>
<text x="138.2" y="97.4">Q0.4</text>
<text x="190.2" y="97.4">Q0.6</text>
<text x="13.7" y="102.5">Q0.1</text>
</g>
<g font-size=".9" fill="#008484">
<text x="175" y="23.7" transform="rotate(-90 175 23.7)">A2</text>
<text x="172.4" y="28">G</text>
<text x="175" y="28.7" transform="rotate(-90 175 28.7)">A1</text>
<text x="175" y="63" transform="rotate(-90 175 63)">A2</text>
<text x="227.1" y="63" transform="rotate(-90 227.1 63)">A2</text>
<text x="172.4" y="67.3">G</text>
<text x="175" y="68.1" transform="rotate(-90 175 68.1)">A1</text>
<text x="224.5" y="67.3">G</text>
<text x="227.1" y="68.1" transform="rotate(-90 227.1 68.1)">A1</text>
<text x="175" y="98.6" transform="rotate(-90 175 98.6)">A2</text>
<text x="227.1" y="98.6" transform="rotate(-90 227.1 98.6)">A2</text>
<text x="172.4" y="102.9">G</text>
<text x="175" y="103.7" transform="rotate(-90 175 103.7)">A1</text>
<text x="224.5" y="102.9">G</text>
<text x="227.1" y="103.7" transform="rotate(-90 227.1 103.7)">A1</text>
</g>
</svg>
